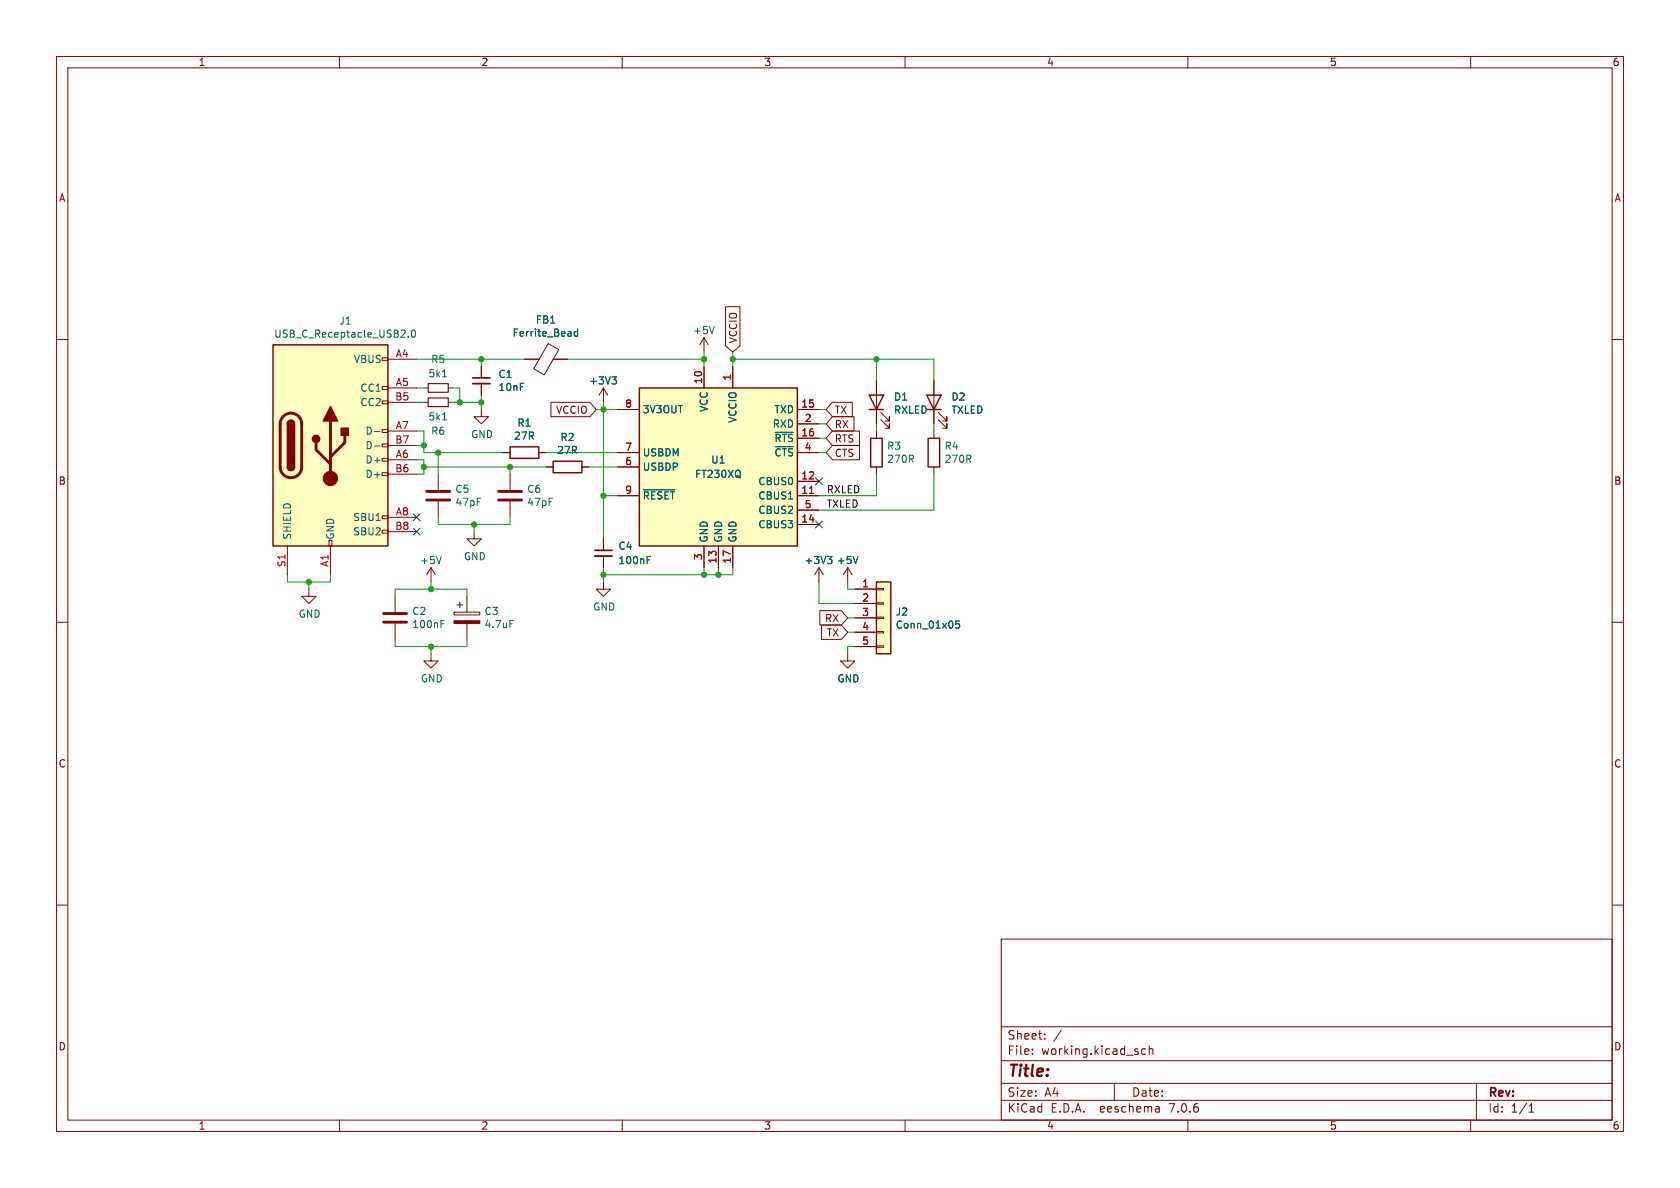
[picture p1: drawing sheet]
<svg xmlns="http://www.w3.org/2000/svg" width="297mm" height="210mm" viewBox="0 0 297 210" stroke-linecap="round" stroke-linejoin="round" font-family="sans-serif">
<g fill="none" stroke="#840000" stroke-width=".18">
<path d="M10 10h277v190h-277zM12 12h273v186h-273zM60 10v2M110 10v2M160 10v2M210 10v2M260 10v2M10 60h2M124.5 59.7l-.8 1.3M124.5 59.7v2.5M124.5 59.7l.7 1.3M128.3 54.2h2.5v6.9l-1.3 1.1-1.2-1.1z"/>
<path d="M285 60h2M67.6 78.5h1v.5h-1zM67.6 75.9h1v.6h-1zM67.6 70.9h1v.5h-1zM67.6 68.3h1v.5h-1zM67.6 63.2h1v.6h-1zM68.6 63.5h5.1M68.6 68.6h5.1M68.6 71.1h5.1M68.6 76.2h5.1M68.6 78.7h5.1M74.9 68.6h.8"/>
<path d="M74.9 71.1h.8M79.2 68.6h.8M79.2 71.1h.8M85.1 72.4v1.3h1.3l-1.3 1.2-1.3-1.2h1.3M85.1 64.8v2M85.1 67.8v2.1M92.7 63.5h2.6M96.9 60.7l1.9 1.1-2.6 4.5-1.8-1.1zM97.4 71.1h6.9l1.1 1.3-1.1 1.3h-6.9zM97.8 63.5h2.5M106.7 68.6v2.5M106.7 68.6l-.8 1.3"/>
<path d="M106.7 68.6l.7 1.3M109.2 72.4h3.8M124.5 64.8v3.8M129.5 64.8v3.8M141 72.4h3.8M141 77.5h3.8M141 74.9h3.8M147.2 73.7h3.8v2.5h-3.8l-1.2-1.3zM147.2 71.1h3.5v2.6h-3.5l-1.2-1.3zM147.2 78.7h4.7v2.6h-4.7l-1.2-1.3zM147.2 76.2h4.7v2.5h-4.7l-1.2-1.2zM154.9 67.3v7.6"/>
<path d="M154.9 76.2v1.3M155.7 74.2l1.5 1.5v-.8v.8h-.7M155.7 72.9l1.5 1.5v-.7v.7h-.7M165.1 67.3v7.6M165.1 76.2v1.3M165.9 74.2l1.5 1.5v-.8v.8h-.8M165.9 72.9l1.5 1.5v-.7v.7h-.8M50.8 96.5v5.1M58.2 95.5h.5v1h-.5zM58.4 96.5v5.1M67.6 93.7h1v.5h-1zM67.6 91.2h1v.5h-1z"/>
<path d="M67.6 83.6h1v.5h-1zM67.6 81h1v.5h-1zM68.6 81.3h5.1M68.6 91.4h5.1M68.6 83.8h5.1M68.6 94h5.1M77.5 83.8v2.8M77.5 88.6v2.8M83.8 94v1.3h1.3l-1.3 1.2-1.3-1.2h1.3M88.9 80h1.3M90.2 83.8v2.8M90.2 88.6v2.8"/>
<path d="M95.2 80h1.3M96.5 82.6h1.3M102.9 82.6h1.2M106.7 95.3v2M106.7 98.3v2M109.2 80h3.8M109.2 87.6h3.8M109.2 82.6h3.8M124.5 96.5v3.8M127 96.5v3.8M129.5 96.5v3.8M141 80h3.8"/>
<path d="M141 87.6h3.8M141 85.1h3.8M141 92.7h3.8M141 90.2h3.8M154.9 82.6v1.2M165.1 82.6v1.2M10 110h2M54.6 104.1v1.3h1.3l-1.3 1.3-1.3-1.3h1.3M69.8 105.4v2.8M69.8 110.2v2.8M76.2 115.6v1.2h1.3l-1.3 1.3-1.3-1.3h1.3M76.2 100.3l-.8 1.3"/>
<path d="M76.2 100.3v2.6M76.2 100.3l.8 1.3M80.3 108.2h4.5v.5h-4.5zM80.8 106.9h1M81.3 106.4v1M82.5 105.4v2.8M82.5 110.2v2.8M106.7 102.9v1.2h1.2l-1.2 1.3-1.3-1.3h1.3M144.8 100.3l-.8 1.3M144.8 100.3v2.6M144.8 100.3l.7 1.3M144.9 107.9h3.8l1.2 1.3-1.2 1.3h-3.8z"/>
<path d="M145.2 110.5h3.5l1.2 1.3-1.2 1.2h-3.5zM149.9 115.6v1.2h1.2l-1.2 1.3-1.3-1.3h1.3M149.9 100.3l-.8 1.3M149.9 100.3v2.6M149.9 100.3l.7 1.3M151.1 104.1h3.8M151.1 106.7h3.8M151.1 109.2h3.8M151.1 111.8h3.8M151.1 114.3h3.8M154.9 114.2h1.3v.2h-1.3zM154.9 111.6h1.3v.3h-1.3z"/>
<path d="M154.9 109.1h1.3v.2h-1.3zM154.9 106.6h1.3v.2h-1.3zM154.9 104h1.3v.3h-1.3zM285 110h2M10 160h2M285 160h2M177 166h108v32h-108zM60 198v2M110 198v2M160 198v2M177 194.5h108M177 191.5h108"/>
<path d="M177 187.5h108M177 181.5h108M182.5 186.3v.1M182.5 185.5v.1M184.7 183.6v.1M184.7 182.8v.1M187.6 182.1l-1.3 2M197 191.5v3M202.5 185.5l-.4-.1-.3 .3v.4l.2 .2h.5M203.2 185.5l.2-.1 .3 .1 .1 .9M203.2 184.9v1.5M204.9 195.7l.1 .9"/>
<path d="M205 196.5l-.2 .1M205 196h-.2M210 198v2M260 198v2M261 191.5v6.5M270.3 196.6h.9M270.3 195.5l.4-.4v1.5"/>
</g>
<g fill="none" stroke="#006464" stroke-width=".18">
<path d="M72.2 59.5v.1M72.8 58.5l.2-.2a.68 .68 0 0 1 .5 .7 .68 .68 0 0 1-.5 .6l-.2-.1-.1-.4zM102.1 58.2v1.2M102.1 58.6h-.3l-.3 .2 .1 .6h.5M126.3 57.7l-.4 1.3M66.2 76.3h1M66.2 78.8h1M78.2 66.6h.8M78.2 74.2h.8M108.2 66.6h.8l-.4 .5M108.7 67.1l.3 .2v.3l-.3 .3M137 76.4h3.2"/>
<path d="M137 79h3.2M78 98.4l-.4 1.2M113.8 86.6h5.5M114.4 99h.4M114.4 98.4h.6M146.3 98.4h.8l-.4 .5M146.8 98.9l.3 .2v.3l-.3 .2M151.7 98.4l-.4 1.2M78 110.3h.4M78 109.7h.6M90.1 109.7h.6M169.6 109.8h-.6l-.1 .6 .2-.1h.4l.2 .2-.1 .4-.2 .1-.5-.1"/>
</g>
<g fill="none" stroke="#840000" stroke-width=".25">
<path d="M48.3 61h20.3v35.5h-20.3zM50.8 74.9a.64 .64 0 0 1 .6-.6 .64 .64 0 0 1 .7 .6M90.2 79h5v2h-5zM113 68.6h28v27.9h-28zM153.7 69.9h2.5l-1.3 2.5zM153.7 72.4h2.5M153.9 77.5h2.1v5.1h-2.1zM163.8 69.9h2.6l-1.3 2.5zM163.8 72.4h2.6M164.1 77.5h2v5.1h-2zM50.8 82.6a.64 .64 0 0 0 .6 .6 .64 .64 0 0 0 .7-.6M97.8 81.5h5.1v2.1h-5.1z"/>
<path d="M154.9 102.9h2.6v12.7h-2.6z"/>
</g>
<path d="M50.1 73.6a1.9 1.9 0 0 1 2.1-.4 1.9 1.9 0 0 1 1.1 1.7v7.7a1.91 1.91 0 0 1-1.9 1.8 1.91 1.91 0 0 1-1.9-1.8v-7.8l.2-.7zM55.9 78.2v1.3l2.5 2.5M58.4 74.4v10.2M61 77v1.2l-2.6 2.6M75.4 88.4h4.1M75.4 86.9h4.1M88.1 88.4h4.1M88.1 86.9h4.1M67.8 110h4.1M67.8 108.5h4.1" fill="none" stroke="#840000" stroke-width=".51"/>
<path d="M75.7 67.8h3.5v1.5h-3.5zM75.7 70.4h3.5v1.5h-3.5z" fill="none" stroke="#840000" stroke-width=".2"/>
<g fill="#ffffc2" stroke="#ffffc2" stroke-width=".18">
<path d="M113 68.6h28v27.9h-28z"/>
<path d="M48.3 61h20.3v35.5h-20.3z"/>
<path d="M154.9 102.9h2.6v12.7h-2.6z"/>
</g>
<path d="M143.1 87.2h.7" fill="none" stroke="#a90000" stroke-width=".18"/>
<g fill="#840000" stroke="#840000" stroke-width=".18">
<path d="M80.3 109.7h4.5v.5h-4.5z"/>
<circle cx="58.4" cy="84.6" r="1.27"/>
</g>
<path d="M83.6 67.8h3M105.2 98.3h3" fill="none" stroke="#840000" stroke-width=".33"/>
<path d="M83.6 66.8h3M105.2 97.3h3" fill="none" stroke="#840000" stroke-width=".3"/>
<g fill="#840000" stroke="#840000" stroke-width=".25">
<path d="M50.8 82.6h1.3a.64 .64 0 0 1-.7 .6 .64 .64 0 0 1-.6-.6z"/>
<path d="M50.8 74.9h1.3v7.7h-1.3z"/>
<path d="M51 74.5a.64 .64 0 0 1 .7-.2 .64 .64 0 0 1 .4 .6h-1.3z"/>
<path d="M58.4 71.9l1.3 2.5h-2.6z"/>
<path d="M60.3 75.7h1.3v1.3h-1.3z"/>
<circle cx="55.9" cy="77.6" r=".63"/>
</g>
<g fill="none" stroke="#009600" stroke-width=".18">
<path d="M73.7 76.2h1.2v3.8h14M73.7 68.6h1.2M73.7 71.1h1.2M73.7 63.5h19M73.7 78.7h1.2M80 68.6h1.3v2.5M80 71.1h5.1M85.1 63.5v1.3M85.1 69.9v2.5M100.3 63.5h24.2M105.4 72.4h3.8M106.7 71.1v24.2"/>
<path d="M124.5 62.2v2.6M129.5 63.5h35.6v3.8M129.5 62.2v2.6M144.8 72.4h1.2M144.8 74.9h1.2M144.8 77.5h1.2M154.9 63.5v3.8M154.9 74.9v1.3M165.1 74.9v1.3M73.7 81.3h1.2v2.5h-1.2M74.9 82.6h21.6M77.5 91.4v1.3h12.7v-1.3"/>
<path d="M77.5 80v3.8M83.8 92.7v1.3M90.2 82.6v1.2M96.5 80h12.7M104.1 82.6h5.1M106.7 87.6h2.5M144.8 80h1.2M154.9 83.8v3.8h-10.1M165.1 83.8v6.4h-20.3M50.8 101.6v1.3h7.6v-1.3M54.6 102.9v1.2M69.8 105.4v-1.3h12.7v1.3"/>
<path d="M69.8 113v1.3h12.7v-1.3M76.2 102.9v1.2M76.2 114.3v1.3M106.7 100.3v2.6M124.5 100.3v1.3M127 100.3v1.3M129.5 100.3v1.3h-22.8M144.8 102.9v3.8h6.3M149.9 102.9v1.2h1.2M149.9 109.2h1.2M149.9 111.8h1.2M151.1 114.3h-1.2v1.3"/>
</g>
<path d="M73.1 90.8l1.2 1.2M73.1 93.4l1.2 1.2M74.3 90.8l-1.2 1.2M74.3 93.4l-1.2 1.2M144.2 92.1l1.2 1.2M144.2 84.5l1.2 1.2M145.4 92.1l-1.2 1.2M145.4 84.5l-1.2 1.2" fill="none" stroke="#000084" stroke-width=".18"/>
<g fill="#009600" stroke="#009600" stroke-width=".18">
<circle cx="85.1" cy="71.1" r=".46"/>
<circle cx="90.2" cy="82.6" r=".46"/>
<circle cx="77.5" cy="80" r=".46"/>
<circle cx="74.9" cy="78.7" r=".46"/>
<circle cx="85.1" cy="63.5" r=".46"/>
<circle cx="81.3" cy="71.1" r=".46"/>
<circle cx="74.9" cy="82.6" r=".46"/>
<circle cx="106.7" cy="72.4" r=".46"/>
<circle cx="106.7" cy="101.6" r=".46"/>
<circle cx="83.8" cy="92.7" r=".46"/>
<circle cx="76.2" cy="104.1" r=".46"/>
<circle cx="54.6" cy="102.9" r=".46"/>
<circle cx="76.2" cy="114.3" r=".46"/>
<circle cx="154.9" cy="63.5" r=".46"/>
<circle cx="124.5" cy="101.6" r=".46"/>
<circle cx="127" cy="101.6" r=".46"/>
<circle cx="124.5" cy="63.5" r=".46"/>
<circle cx="129.5" cy="63.5" r=".46"/>
<circle cx="106.7" cy="87.6" r=".46"/>
</g>
<text font-size="2.8" fill="#840000" x="178" y="190.9">Title:</text>
<g font-size="2.1" fill="#840000">
<text x="178" y="184">Sheet:</text>
<text x="178" y="186.7">File:</text>
<text x="184.1" y="186.7">working.kicad_sch</text>
<text x="178" y="196.9">KiCad</text>
<text x="178" y="194.1">Size:</text>
<text x="184.7" y="194.1">A4</text>
<text x="185.7" y="196.9">E.D.A.</text>
<text x="194.6" y="196.9">eeschema</text>
<text x="200" y="194.1">Date:</text>
<text x="207" y="196.9">7.0.6</text>
<text x="263" y="194.3">Rev:</text>
<text x="263" y="196.9">Id:</text>
<text x="267.1" y="196.9">1/1</text>
</g>
<g font-size="1.8" fill="#840000">
<text x="35" y="11.9">1</text>
<text x="85" y="11.9">2</text>
<text x="135" y="11.9">3</text>
<text x="185" y="11.9">4</text>
<text x="235" y="11.9">5</text>
<text x="285" y="11.9">6</text>
<text x="10.3" y="35.9">A</text>
<text x="285.3" y="35.9">A</text>
<text x="130.5" y="60.8" transform="rotate(-90 130.5 60.8)">VCCIO</text>
<text x="98.2" y="73.3">VCCIO</text>
<text x="147.5" y="75.9">RX</text>
<text x="147.5" y="73.3">TX</text>
<text x="147.5" y="81">CTS</text>
<text x="147.5" y="78.4">RTS</text>
<text x="10.3" y="85.9">B</text>
<text x="285.3" y="85.9">B</text>
<text x="145.7" y="110.2">RX</text>
<text x="146.1" y="112.7">TX</text>
<text x="10.3" y="135.9">C</text>
<text x="285.3" y="135.9">C</text>
<text x="10.3" y="185.9">D</text>
<text x="285.3" y="185.9">D</text>
<text x="35" y="199.9">1</text>
<text x="85" y="199.9">2</text>
<text x="135" y="199.9">3</text>
<text x="185" y="199.9">4</text>
<text x="235" y="199.9">5</text>
<text x="285" y="199.9">6</text>
</g>
<g font-size="1.8" fill="#006464">
<text x="48.4" y="59.9">USB_C_Receptacle_USB2.0</text>
<text x="59.9" y="57.6">J1</text>
<text x="90.5" y="59.7">Ferrite_Bead</text>
<text x="94.6" y="57.4">FB1</text>
<text x="122.4" y="59.3">+5V</text>
<text x="62.5" y="64.4">VBUS</text>
<text x="76.1" y="64.4">R5</text>
<text x="63.6" y="69.4">CC1</text>
<text x="63.6" y="72">CC2</text>
<text x="75.6" y="66.9">5k1</text>
<text x="88" y="67">C1</text>
<text x="88" y="69.3">10nF</text>
<text x="104" y="68.2">+3V3</text>
<text x="157.9" y="71">D1</text>
<text x="168.1" y="71">D2</text>
<text x="64.5" y="77.1">D-</text>
<text x="75.6" y="74.5">5k1</text>
<text x="76.1" y="77.1">R6</text>
<text x="83.2" y="77.6">GND</text>
<text x="90.8" y="77.9">27R</text>
<text x="91.4" y="75.6">R1</text>
<text x="113.5" y="73.3">3V3OUT</text>
<text x="125.3" y="72.9" transform="rotate(-90 125.3 72.9)">VCC</text>
<text x="130.4" y="74.9" transform="rotate(-90 130.4 74.9)">VCCIO</text>
<text x="136.5" y="75.8">RXD</text>
<text x="136.8" y="73.3">TXD</text>
<text x="157.9" y="73.3">RXLED</text>
<text x="168.1" y="73.3">TXLED</text>
<text x="64.5" y="82.1">D+</text>
<text x="64.5" y="79.6">D-</text>
<text x="98.4" y="80.5">27R</text>
<text x="99" y="78.2">R2</text>
<text x="113.5" y="83.4">USBDP</text>
<text x="113.5" y="80.9">USBDM</text>
<text x="125.6" y="82.1">U1</text>
<text x="136.8" y="78.3">~{RTS}</text>
<text x="136.8" y="80.9">~{CTS}</text>
<text x="156.7" y="79.7">R3</text>
<text x="156.7" y="82">270R</text>
<text x="166.9" y="79.7">R4</text>
<text x="166.9" y="82">270R</text>
<text x="64.5" y="84.7">D+</text>
<text x="80.4" y="87.3">C5</text>
<text x="80.4" y="89.6">47pF</text>
<text x="93.1" y="87.3">C6</text>
<text x="93.1" y="89.6">47pF</text>
<text x="113.5" y="88.5">~{RESET}</text>
<text x="122.8" y="84.7">FT230XQ</text>
<text x="134" y="88.5">CBUS1</text>
<text x="134" y="86">CBUS0</text>
<text x="51.7" y="95.5" transform="rotate(-90 51.7 95.5)">SHIELD</text>
<text x="59.3" y="95.5" transform="rotate(-90 59.3 95.5)">GND</text>
<text x="62.3" y="92.3">SBU1</text>
<text x="62.3" y="94.8">SBU2</text>
<text x="134" y="93.6">CBUS3</text>
<text x="134" y="91">CBUS2</text>
<text x="74.2" y="99.9">+5V</text>
<text x="81.9" y="99.2">GND</text>
<text x="109.2" y="97.4">C4</text>
<text x="109.2" y="99.9">100nF</text>
<text x="125.3" y="96" transform="rotate(-90 125.3 96)">GND</text>
<text x="127.9" y="96" transform="rotate(-90 127.9 96)">GND</text>
<text x="130.4" y="96" transform="rotate(-90 130.4 96)">GND</text>
<text x="142.1" y="99.9">+3V3</text>
<text x="147.8" y="99.9">+5V</text>
<text x="52.7" y="109.4">GND</text>
<text x="72.8" y="108.9">C2</text>
<text x="72.8" y="111.2">100nF</text>
<text x="85.6" y="108.9">C3</text>
<text x="85.6" y="111.2">4.7uF</text>
<text x="104.8" y="108.1">GND</text>
<text x="158.3" y="109">J2</text>
<text x="158.3" y="111.3">Conn_01x05</text>
<text x="74.3" y="120.8">GND</text>
<text x="148" y="120.8">GND</text>
</g>
<g font-size="1.8" fill="#a90000">
<text x="69.9" y="63.2">A4</text>
<text x="69.8" y="70.9">B5</text>
<text x="69.9" y="68.3">A5</text>
<text x="124.2" y="68" transform="rotate(-90 124.2 68)">10</text>
<text x="129.3" y="67.4" transform="rotate(-90 129.3 67.4)">1</text>
<text x="69.9" y="75.9">A7</text>
<text x="110.4" y="72.1">8</text>
<text x="141.6" y="72.1">15</text>
<text x="141.6" y="77.2">16</text>
<text x="142.2" y="74.7">2</text>
<text x="69.8" y="83.6">B6</text>
<text x="69.8" y="78.5">B7</text>
<text x="69.9" y="81">A6</text>
<text x="110.4" y="82.3">6</text>
<text x="110.4" y="79.8">7</text>
<text x="142.2" y="79.8">4</text>
<text x="110.4" y="87.4">9</text>
<text x="141.6" y="87.4">11</text>
<text x="141.6" y="84.8">12</text>
<text x="142.2" y="89.9">5</text>
<text x="69.8" y="93.7">B8</text>
<text x="69.9" y="91.2">A8</text>
<text x="141.6" y="92.5">14</text>
<text x="50.5" y="100.4" transform="rotate(-90 50.5 100.4)">S1</text>
<text x="58.2" y="100.3" transform="rotate(-90 58.2 100.3)">A1</text>
<text x="124.2" y="99.1" transform="rotate(-90 124.2 99.1)">3</text>
<text x="126.7" y="99.7" transform="rotate(-90 126.7 99.7)">13</text>
<text x="129.3" y="99.7" transform="rotate(-90 129.3 99.7)">17</text>
<text x="152.3" y="103.9">1</text>
<text x="152.3" y="106.4">2</text>
<text x="152.3" y="109">3</text>
<text x="152.3" y="111.5">4</text>
<text x="152.3" y="114">5</text>
</g>
<g font-size="1.8" fill="#0f0f0f">
<text x="146" y="87.3">RXLED</text>
<text x="146" y="89.8">TXLED</text>
</g>
</svg>
